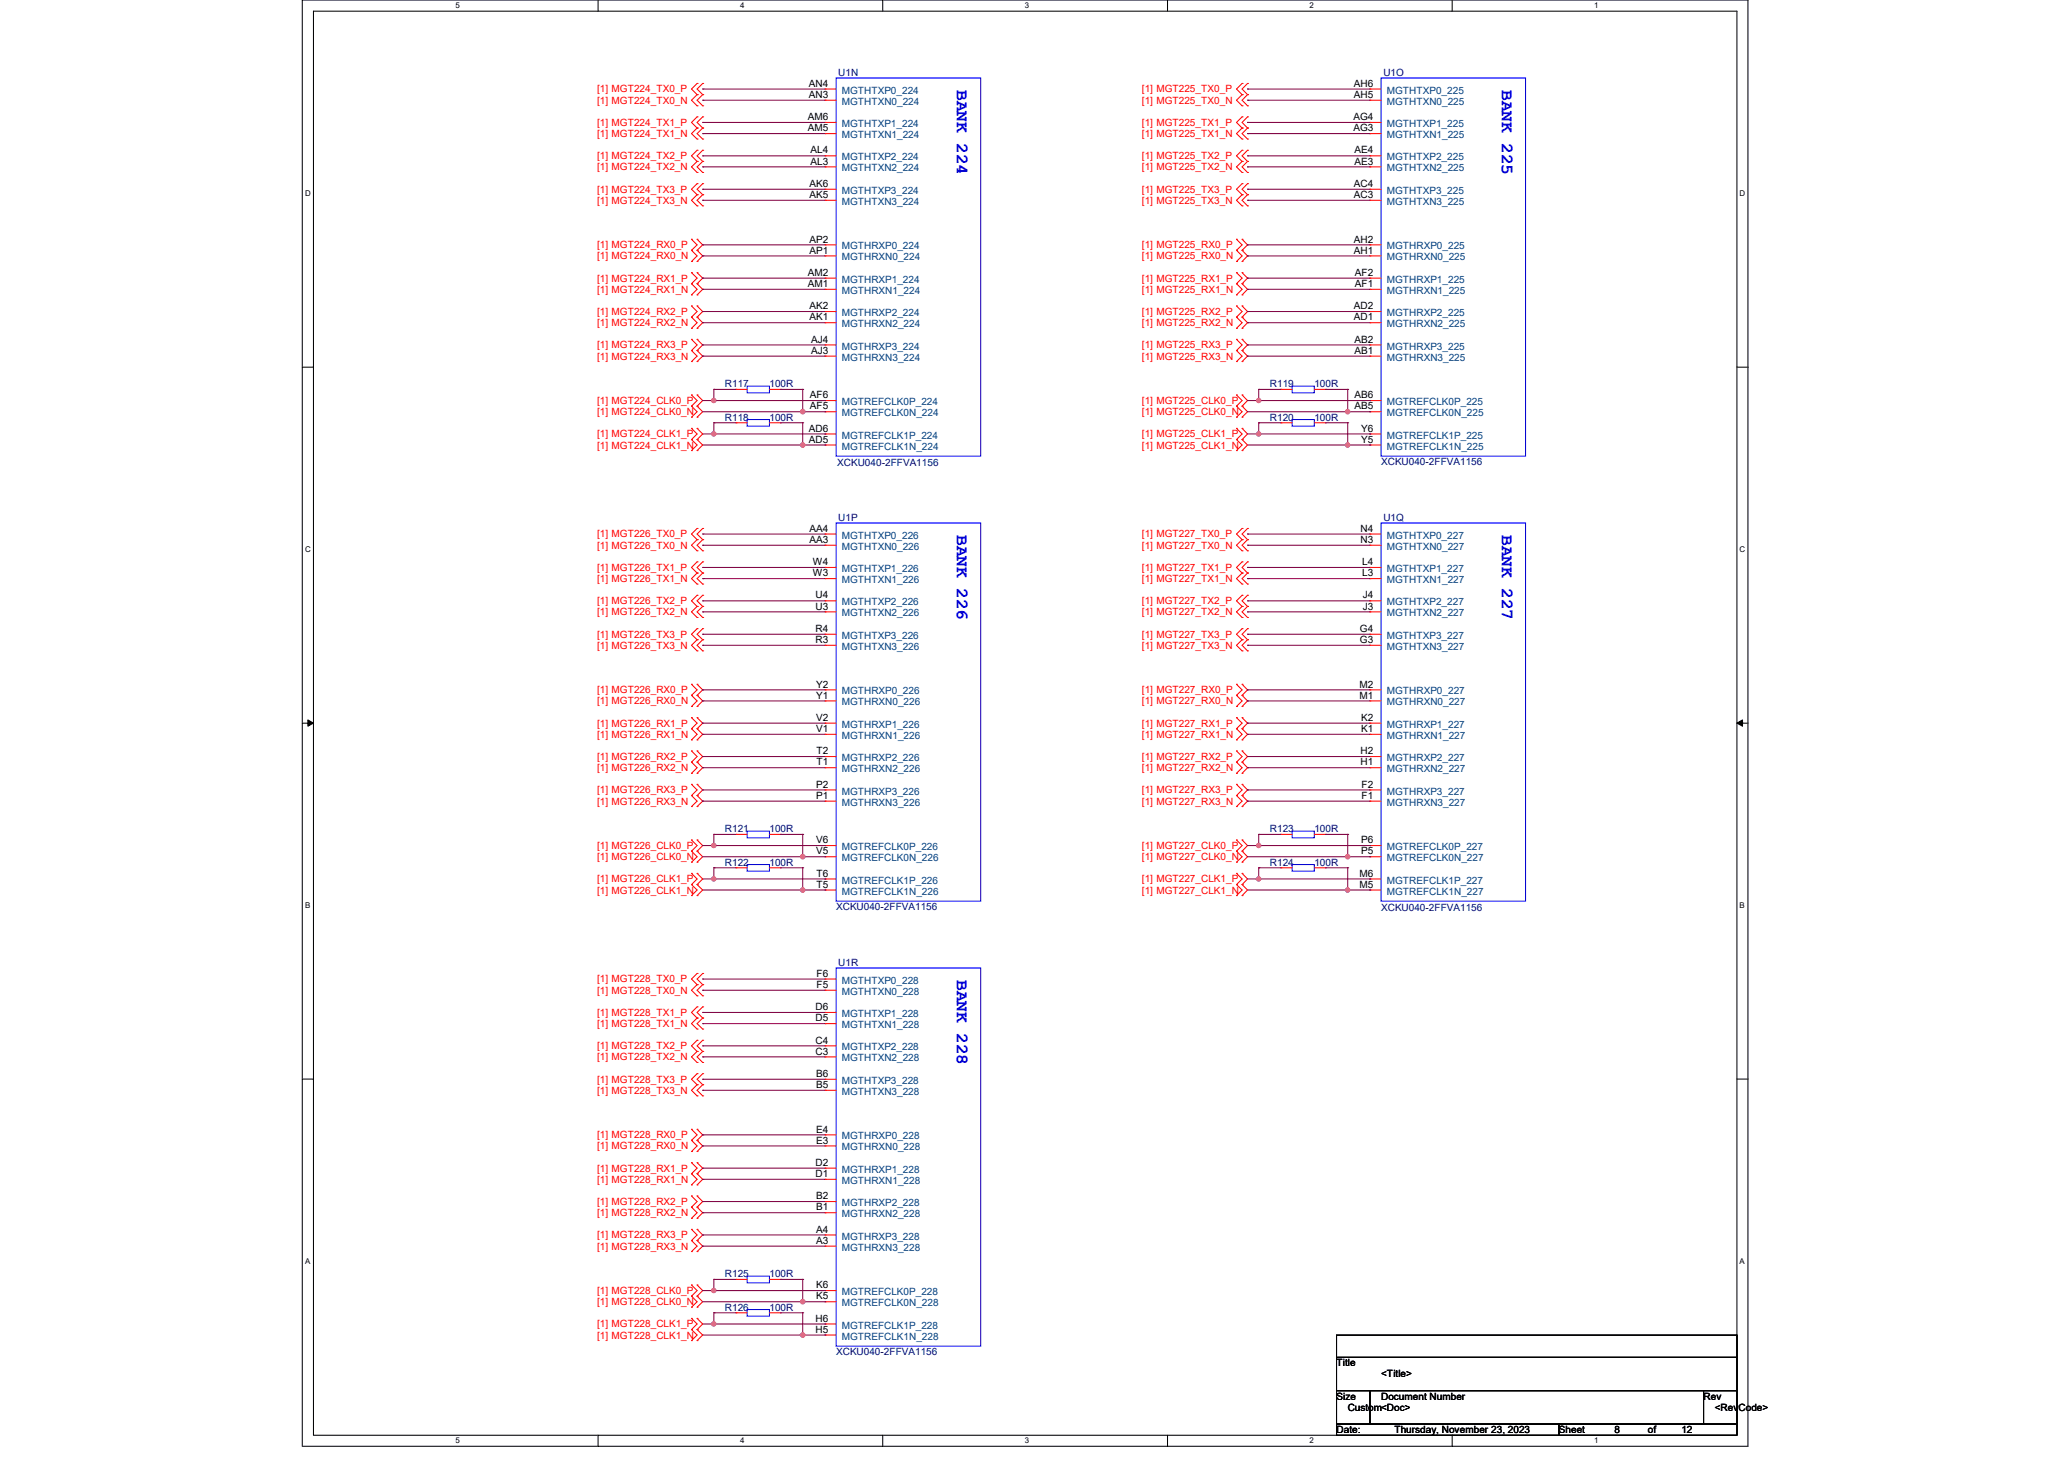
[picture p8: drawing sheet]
<svg xmlns="http://www.w3.org/2000/svg" width="297mm" height="210mm" viewBox="0 0 297 210" stroke-linecap="round" stroke-linejoin="round" font-family="sans-serif">
<path d="M43.5 0h208v208h-208zM45.1 1.6h204.8v204.8h-204.8z" fill="none" stroke="#000" stroke-width=".15"/>
<g fill="#fff">
<path d="M65.6 .2h.6v1.2h-.6z"/>
<path d="M65.6 206.6h.6v1.3h-.6z"/>
</g>
<path d="M86.1 0v1.6M86.1 206.4v1.6" fill="none" stroke="#000" stroke-width=".15"/>
<g fill="#fff">
<path d="M106.5 .2h.6v1.2h-.6z"/>
<path d="M106.5 206.6h.6v1.3h-.6z"/>
</g>
<path d="M127 0v1.6M127 206.4v1.6" fill="none" stroke="#000" stroke-width=".15"/>
<g fill="#fff">
<path d="M147.5 .2h.6v1.2h-.6z"/>
<path d="M147.5 206.6h.6v1.3h-.6z"/>
</g>
<path d="M168 0v1.6M168 206.4v1.6" fill="none" stroke="#000" stroke-width=".15"/>
<g fill="#fff">
<path d="M188.5 .2h.6v1.2h-.6z"/>
<path d="M188.5 206.6h.6v1.3h-.6z"/>
</g>
<path d="M209 0v1.6M209 206.4v1.6" fill="none" stroke="#000" stroke-width=".15"/>
<g fill="#fff">
<path d="M229.4 .2h.6v1.2h-.6z"/>
<path d="M229.4 206.6h.6v1.3h-.6z"/>
<path d="M43.9 27.2h.8v1.3h-.8z"/>
<path d="M250.3 27.2h.8v1.3h-.8z"/>
<path d="M43.9 78.4h.8v1.3h-.8z"/>
<path d="M250.3 78.4h.8v1.3h-.8z"/>
</g>
<path d="M43.5 52.8h1.6M249.9 52.8h1.6" fill="none" stroke="#000" stroke-width=".15"/>
<g fill="#fff">
<path d="M43.9 129.6h.7v1.3h-.7z"/>
<path d="M250.3 129.6h.8v1.3h-.8z"/>
</g>
<path d="M43.5 104h1.6M249.9 104h1.6" fill="none" stroke="#000" stroke-width=".15"/>
<path d="M44.3 103.5l.8 .5-.8 .5zM249.9 104l.8-.5v1z" fill="#000" stroke="#000" stroke-width=".14"/>
<g fill="#fff">
<path d="M43.9 180.8h.7v1.3h-.7z"/>
<path d="M250.3 180.8h.8v1.3h-.8z"/>
</g>
<path d="M43.5 155.2h1.6M249.9 155.2h1.6M192.3 192h57.6v3.2h-57.6zM192.3 195.2h57.6v4.8h-57.6zM192.3 200h4.8v4.8h-4.8zM192.3 204.8h32v1.6h-32zM197.1 200h48v4.8h-48zM224.3 204.8h25.6v1.6h-25.6zM245.1 200h4.8v4.8h-4.8z" fill="none" stroke="#000" stroke-width=".15"/>
<g fill="none" stroke="#f00" stroke-width=".15">
<path d="M100.3 12h.1M100.3 13.6h.1M100.3 15.2h.1M100.3 16.8h.1M100.3 18.4h.1M100.3 12l-.8 .8 .8 .8M100.3 13.6l-.8 .8 .8 .8M100.3 16.8l-.8 .8 .8 .8M100.3 18.4l-.8 .8 .8 .8M101.1 12h.1M101.1 13.6h.1M101.1 15.2h.1"/>
<path d="M101.1 16.8h.1M101.1 18.4h.1M101.1 12l-.8 .8 .8 .8M101.1 13.6l-.8 .8 .8 .8M101.1 16.8l-.8 .8 .8 .8M101.1 18.4l-.8 .8 .8 .8M118.7 12.8h.1M118.7 14.4h.1M118.7 17.6h.1M118.7 19.2h.1M118.7 12.8h1.6M118.7 14.4h1.6"/>
<path d="M118.7 17.6h1.6M118.7 19.2h1.6M178.7 12h.1M178.7 13.6h.1M178.7 15.2h.1M178.7 16.8h.1M178.7 18.4h.1M178.7 12l-.8 .8 .8 .8M178.7 13.6l-.8 .8 .8 .8M178.7 16.8l-.8 .8 .8 .8M178.7 18.4l-.8 .8 .8 .8M179.5 12h.1"/>
<path d="M179.5 13.6h.1M179.5 15.2h.1M179.5 16.8h.1M179.5 18.4h.1M179.5 12l-.8 .8 .8 .8M179.5 13.6l-.8 .8 .8 .8M179.5 16.8l-.8 .8 .8 .8M179.5 18.4l-.8 .8 .8 .8M197.1 12.8h.1M197.1 14.4h.1M197.1 17.6h.1M197.1 19.2h.1"/>
<path d="M197.1 12.8h1.6M197.1 14.4h1.6M197.1 17.6h1.6M197.1 19.2h1.6M99.5 36h.1M99.5 34.4h.1M99.5 37.6h.1M99.5 39.2h.1M99.5 34.4l.8 .8-.8 .8M99.5 36l.8 .8-.8 .8M99.5 39.2l.8 .8-.8 .8M100.3 20h.1"/>
<path d="M100.3 21.6h.1M100.3 23.2h.1M100.3 24.8h.1M100.3 26.4h.1M100.3 28h.1M100.3 29.6h.1M100.3 34.4h.1M100.3 36h.1M100.3 37.6h.1M100.3 39.2h.1M100.3 21.6l-.8 .8 .8 .8M100.3 23.2l-.8 .8 .8 .8"/>
<path d="M100.3 26.4l-.8 .8 .8 .8M100.3 28l-.8 .8 .8 .8M100.3 34.4l.8 .8-.8 .8M100.3 36l.8 .8-.8 .8M100.3 39.2l.8 .8-.8 .8M101.1 20h.1M101.1 21.6h.1M101.1 23.2h.1M101.1 24.8h.1M101.1 26.4h.1M101.1 28h.1M101.1 29.6h.1"/>
<path d="M101.1 21.6l-.8 .8 .8 .8M101.1 23.2l-.8 .8 .8 .8M101.1 26.4l-.8 .8 .8 .8M101.1 28l-.8 .8 .8 .8M118.7 22.4h.1M118.7 24h.1M118.7 27.2h.1M118.7 28.8h.1M118.7 35.2h.1M118.7 36.8h.1M118.7 22.4h1.6M118.7 24h1.6"/>
<path d="M118.7 27.2h1.6M118.7 28.8h1.6M118.7 35.2h1.6M118.7 36.8h1.6M177.9 36h.1M177.9 34.4h.1M177.9 37.6h.1M177.9 39.2h.1M177.9 34.4l.8 .8-.8 .8M177.9 36l.8 .8-.8 .8M177.9 39.2l.8 .8-.8 .8M178.7 20h.1"/>
<path d="M178.7 21.6h.1M178.7 23.2h.1M178.7 24.8h.1M178.7 26.4h.1M178.7 28h.1M178.7 29.6h.1M178.7 34.4h.1M178.7 36h.1M178.7 37.6h.1M178.7 39.2h.1M178.7 21.6l-.8 .8 .8 .8M178.7 23.2l-.8 .8 .8 .8"/>
<path d="M178.7 26.4l-.8 .8 .8 .8M178.7 28l-.8 .8 .8 .8M178.7 34.4l.8 .8-.8 .8M178.7 36l.8 .8-.8 .8M178.7 39.2l.8 .8-.8 .8M179.5 20h.1M179.5 21.6h.1M179.5 23.2h.1M179.5 24.8h.1M179.5 26.4h.1M179.5 28h.1M179.5 29.6h.1"/>
<path d="M179.5 21.6l-.8 .8 .8 .8M179.5 23.2l-.8 .8 .8 .8M179.5 26.4l-.8 .8 .8 .8M179.5 28l-.8 .8 .8 .8M197.1 22.4h.1M197.1 24h.1M197.1 27.2h.1M197.1 28.8h.1M197.1 35.2h.1M197.1 36.8h.1M197.1 22.4h1.6M197.1 24h1.6"/>
<path d="M197.1 27.2h1.6M197.1 28.8h1.6M197.1 35.2h1.6M197.1 36.8h1.6M99.5 40.8h.1M99.5 42.4h.1M99.5 45.6h.1M99.5 44h.1M99.5 47.2h.1M99.5 50.4h.1M99.5 48.8h.1M99.5 52h.1"/>
<path d="M99.5 58.4h.1M99.5 56.8h.1M99.5 40.8l.8 .8-.8 .8M99.5 44l.8 .8-.8 .8M99.5 45.6l.8 .8-.8 .8M99.5 48.8l.8 .8-.8 .8M99.5 50.4l.8 .8-.8 .8M99.5 56.8l.8 .8-.8 .8M99.5 58.4l.8 .8-.8 .8M100.3 40.8h.1M100.3 42.4h.1M100.3 44h.1"/>
<path d="M100.3 45.6h.1M100.3 47.2h.1M100.3 48.8h.1M100.3 50.4h.1M100.3 52h.1M100.3 56.8h.1M100.3 58.4h.1M100.3 40.8l.8 .8-.8 .8M100.3 44l.8 .8-.8 .8M100.3 45.6l.8 .8-.8 .8M100.3 48.8l.8 .8-.8 .8M100.3 50.4l.8 .8-.8 .8"/>
<path d="M100.3 56.8l.8 .8-.8 .8M100.3 58.4l.8 .8-.8 .8M105.9 56h.1M105.9 56h1.6M110.7 56h1.6M112.3 56h.1M118.7 40h.1M118.7 41.6h.1M118.7 44.8h.1M118.7 46.4h.1M118.7 49.6h.1M118.7 51.2h.1"/>
<path d="M118.7 57.6h.1M118.7 59.2h.1M118.7 40h1.6M118.7 41.6h1.6M118.7 44.8h1.6M118.7 46.4h1.6M118.7 49.6h1.6M118.7 51.2h1.6M118.7 57.6h1.6M118.7 59.2h1.6M177.9 40.8h.1M177.9 42.4h.1"/>
<path d="M177.9 45.6h.1M177.9 44h.1M177.9 47.2h.1M177.9 50.4h.1M177.9 48.8h.1M177.9 52h.1M177.9 58.4h.1M177.9 56.8h.1M177.9 40.8l.8 .8-.8 .8M177.9 44l.8 .8-.8 .8M177.9 45.6l.8 .8-.8 .8M177.9 48.8l.8 .8-.8 .8"/>
<path d="M177.9 50.4l.8 .8-.8 .8M177.9 56.8l.8 .8-.8 .8M177.9 58.4l.8 .8-.8 .8M178.7 40.8h.1M178.7 42.4h.1M178.7 44h.1M178.7 45.6h.1M178.7 47.2h.1M178.7 48.8h.1M178.7 50.4h.1M178.7 52h.1M178.7 56.8h.1"/>
<path d="M178.7 58.4h.1M178.7 40.8l.8 .8-.8 .8M178.7 44l.8 .8-.8 .8M178.7 45.6l.8 .8-.8 .8M178.7 48.8l.8 .8-.8 .8M178.7 50.4l.8 .8-.8 .8M178.7 56.8l.8 .8-.8 .8M178.7 58.4l.8 .8-.8 .8M184.3 56h.1M184.3 56h1.6M189.1 56h1.6M190.7 56h.1"/>
<path d="M197.1 40h.1M197.1 41.6h.1M197.1 44.8h.1M197.1 46.4h.1M197.1 49.6h.1M197.1 51.2h.1M197.1 57.6h.1M197.1 59.2h.1M197.1 40h1.6M197.1 41.6h1.6M197.1 44.8h1.6M197.1 46.4h1.6"/>
<path d="M197.1 49.6h1.6M197.1 51.2h1.6M197.1 57.6h1.6M197.1 59.2h1.6M99.5 60h.1M99.5 63.2h.1M99.5 61.6h.1M99.5 64.8h.1M99.5 61.6l.8 .8-.8 .8M99.5 63.2l.8 .8-.8 .8M100.3 60h.1M100.3 61.6h.1"/>
<path d="M100.3 63.2h.1M100.3 64.8h.1M100.3 76h.1M100.3 77.6h.1M100.3 79.2h.1M100.3 61.6l.8 .8-.8 .8M100.3 63.2l.8 .8-.8 .8M100.3 76l-.8 .8 .8 .8M100.3 77.6l-.8 .8 .8 .8M101.1 76h.1M101.1 77.6h.1M101.1 79.2h.1"/>
<path d="M101.1 76l-.8 .8 .8 .8M101.1 77.6l-.8 .8 .8 .8M105.9 60.8h.1M105.9 60.8h1.6M110.7 60.8h1.6M112.3 60.8h.1M118.7 76.8h.1M118.7 78.4h.1M118.7 62.4h.1M118.7 64h.1M118.7 76.8h1.6M118.7 78.4h1.6"/>
<path d="M118.7 62.4h1.6M118.7 64h1.6M177.9 60h.1M177.9 63.2h.1M177.9 61.6h.1M177.9 64.8h.1M177.9 61.6l.8 .8-.8 .8M177.9 63.2l.8 .8-.8 .8M178.7 60h.1M178.7 61.6h.1M178.7 63.2h.1M178.7 64.8h.1"/>
<path d="M178.7 76h.1M178.7 77.6h.1M178.7 79.2h.1M178.7 61.6l.8 .8-.8 .8M178.7 63.2l.8 .8-.8 .8M178.7 76l-.8 .8 .8 .8M178.7 77.6l-.8 .8 .8 .8M179.5 76h.1M179.5 77.6h.1M179.5 79.2h.1M179.5 76l-.8 .8 .8 .8M179.5 77.6l-.8 .8 .8 .8"/>
<path d="M184.3 60.8h.1M184.3 60.8h1.6M189.1 60.8h1.6M190.7 60.8h.1M197.1 62.4h.1M197.1 64h.1M197.1 76.8h.1M197.1 78.4h.1M197.1 76.8h1.6M197.1 78.4h1.6M197.1 62.4h1.6M197.1 64h1.6"/>
<path d="M99.5 98.4h.1M99.5 98.4l.8 .8-.8 .8M100.3 80.8h.1M100.3 82.4h.1M100.3 84h.1M100.3 85.6h.1M100.3 87.2h.1M100.3 88.8h.1M100.3 90.4h.1M100.3 92h.1M100.3 93.6h.1M100.3 98.4h.1"/>
<path d="M100.3 80.8l-.8 .8 .8 .8M100.3 82.4l-.8 .8 .8 .8M100.3 85.6l-.8 .8 .8 .8M100.3 87.2l-.8 .8 .8 .8M100.3 90.4l-.8 .8 .8 .8M100.3 92l-.8 .8 .8 .8M100.3 98.4l.8 .8-.8 .8M101.1 80.8h.1M101.1 82.4h.1M101.1 84h.1M101.1 85.6h.1M101.1 87.2h.1"/>
<path d="M101.1 88.8h.1M101.1 90.4h.1M101.1 92h.1M101.1 93.6h.1M101.1 80.8l-.8 .8 .8 .8M101.1 82.4l-.8 .8 .8 .8M101.1 85.6l-.8 .8 .8 .8M101.1 87.2l-.8 .8 .8 .8M101.1 90.4l-.8 .8 .8 .8M101.1 92l-.8 .8 .8 .8M118.7 81.6h.1M118.7 83.2h.1"/>
<path d="M118.7 86.4h.1M118.7 88h.1M118.7 91.2h.1M118.7 92.8h.1M118.7 99.2h.1M118.7 81.6h1.6M118.7 83.2h1.6M118.7 86.4h1.6M118.7 88h1.6M118.7 91.2h1.6M118.7 92.8h1.6M118.7 99.2h1.6"/>
<path d="M177.9 98.4h.1M177.9 98.4l.8 .8-.8 .8M178.7 80.8h.1M178.7 82.4h.1M178.7 84h.1M178.7 85.6h.1M178.7 87.2h.1M178.7 88.8h.1M178.7 90.4h.1M178.7 92h.1M178.7 93.6h.1M178.7 98.4h.1"/>
<path d="M178.7 80.8l-.8 .8 .8 .8M178.7 82.4l-.8 .8 .8 .8M178.7 85.6l-.8 .8 .8 .8M178.7 87.2l-.8 .8 .8 .8M178.7 90.4l-.8 .8 .8 .8M178.7 92l-.8 .8 .8 .8M178.7 98.4l.8 .8-.8 .8M179.5 80.8h.1M179.5 82.4h.1M179.5 84h.1M179.5 85.6h.1M179.5 87.2h.1"/>
<path d="M179.5 88.8h.1M179.5 90.4h.1M179.5 92h.1M179.5 93.6h.1M179.5 80.8l-.8 .8 .8 .8M179.5 82.4l-.8 .8 .8 .8M179.5 85.6l-.8 .8 .8 .8M179.5 87.2l-.8 .8 .8 .8M179.5 90.4l-.8 .8 .8 .8M179.5 92l-.8 .8 .8 .8M197.1 81.6h.1M197.1 83.2h.1"/>
<path d="M197.1 86.4h.1M197.1 88h.1M197.1 91.2h.1M197.1 92.8h.1M197.1 99.2h.1M197.1 81.6h1.6M197.1 83.2h1.6M197.1 86.4h1.6M197.1 88h1.6M197.1 91.2h1.6M197.1 92.8h1.6M197.1 99.2h1.6"/>
<path d="M99.5 100h.1M99.5 101.6h.1M99.5 104.8h.1M99.5 103.2h.1M99.5 106.4h.1M99.5 109.6h.1M99.5 108h.1M99.5 111.2h.1M99.5 114.4h.1M99.5 112.8h.1M99.5 116h.1M99.5 100l.8 .8-.8 .8"/>
<path d="M99.5 103.2l.8 .8-.8 .8M99.5 104.8l.8 .8-.8 .8M99.5 108l.8 .8-.8 .8M99.5 109.6l.8 .8-.8 .8M99.5 112.8l.8 .8-.8 .8M99.5 114.4l.8 .8-.8 .8M100.3 100h.1M100.3 101.6h.1M100.3 103.2h.1M100.3 104.8h.1M100.3 106.4h.1M100.3 108h.1"/>
<path d="M100.3 109.6h.1M100.3 111.2h.1M100.3 112.8h.1M100.3 114.4h.1M100.3 116h.1M100.3 104.8l.8 .8-.8 .8M100.3 112.8l.8 .8-.8 .8M100.3 100l.8 .8-.8 .8M100.3 103.2l.8 .8-.8 .8M100.3 108l.8 .8-.8 .8M100.3 109.6l.8 .8-.8 .8M100.3 114.4l.8 .8-.8 .8"/>
<path d="M118.7 100.8h.1M118.7 104h.1M118.7 105.6h.1M118.7 108.8h.1M118.7 110.4h.1M118.7 113.6h.1M118.7 115.2h.1M118.7 100.8h1.6M118.7 104h1.6M118.7 105.6h1.6M118.7 108.8h1.6M118.7 110.4h1.6"/>
<path d="M118.7 113.6h1.6M118.7 115.2h1.6M177.9 100h.1M177.9 101.6h.1M177.9 104.8h.1M177.9 103.2h.1M177.9 106.4h.1M177.9 109.6h.1M177.9 108h.1M177.9 111.2h.1M177.9 114.4h.1M177.9 112.8h.1"/>
<path d="M177.9 116h.1M177.9 100l.8 .8-.8 .8M177.9 103.2l.8 .8-.8 .8M177.9 104.8l.8 .8-.8 .8M177.9 108l.8 .8-.8 .8M177.9 109.6l.8 .8-.8 .8M177.9 112.8l.8 .8-.8 .8M177.9 114.4l.8 .8-.8 .8M178.7 100h.1M178.7 101.6h.1M178.7 103.2h.1M178.7 104.8h.1"/>
<path d="M178.7 106.4h.1M178.7 108h.1M178.7 109.6h.1M178.7 111.2h.1M178.7 112.8h.1M178.7 114.4h.1M178.7 116h.1M178.7 100l.8 .8-.8 .8M178.7 103.2l.8 .8-.8 .8M178.7 104.8l.8 .8-.8 .8M178.7 108l.8 .8-.8 .8M178.7 109.6l.8 .8-.8 .8"/>
<path d="M178.7 112.8l.8 .8-.8 .8M178.7 114.4l.8 .8-.8 .8M197.1 100.8h.1M197.1 104h.1M197.1 105.6h.1M197.1 108.8h.1M197.1 110.4h.1M197.1 113.6h.1M197.1 115.2h.1M197.1 100.8h1.6M197.1 104h1.6M197.1 105.6h1.6"/>
<path d="M197.1 108.8h1.6M197.1 110.4h1.6M197.1 113.6h1.6M197.1 115.2h1.6M99.5 122.4h.1M99.5 120.8h.1M99.5 124h.1M99.5 127.2h.1M99.5 125.6h.1M99.5 128.8h.1M99.5 120.8l.8 .8-.8 .8M99.5 122.4l.8 .8-.8 .8"/>
<path d="M99.5 125.6l.8 .8-.8 .8M99.5 127.2l.8 .8-.8 .8M100.3 120.8h.1M100.3 122.4h.1M100.3 124h.1M100.3 125.6h.1M100.3 127.2h.1M100.3 128.8h.1M100.3 120.8l.8 .8-.8 .8M100.3 122.4l.8 .8-.8 .8M100.3 125.6l.8 .8-.8 .8M100.3 127.2l.8 .8-.8 .8"/>
<path d="M105.9 120h.1M105.9 124.8h.1M105.9 120h1.6M105.9 124.8h1.6M110.7 120h1.6M110.7 124.8h1.6M112.3 120h.1M112.3 124.8h.1M118.7 126.4h.1M118.7 128h.1M118.7 121.6h.1M118.7 123.2h.1"/>
<path d="M118.7 126.4h1.6M118.7 128h1.6M118.7 121.6h1.6M118.7 123.2h1.6M177.9 122.4h.1M177.9 120.8h.1M177.9 124h.1M177.9 127.2h.1M177.9 125.6h.1M177.9 128.8h.1M177.9 120.8l.8 .8-.8 .8M177.9 122.4l.8 .8-.8 .8"/>
<path d="M177.9 125.6l.8 .8-.8 .8M177.9 127.2l.8 .8-.8 .8M178.7 120.8h.1M178.7 122.4h.1M178.7 124h.1M178.7 125.6h.1M178.7 127.2h.1M178.7 128.8h.1M178.7 120.8l.8 .8-.8 .8M178.7 122.4l.8 .8-.8 .8M178.7 125.6l.8 .8-.8 .8M178.7 127.2l.8 .8-.8 .8"/>
<path d="M184.3 124.8h.1M184.3 120h.1M184.3 120h1.6M184.3 124.8h1.6M189.1 120h1.6M189.1 124.8h1.6M190.7 124.8h.1M190.7 120h.1M197.1 121.6h.1M197.1 123.2h.1M197.1 126.4h.1M197.1 128h.1"/>
<path d="M197.1 126.4h1.6M197.1 128h1.6M197.1 121.6h1.6M197.1 123.2h1.6M100.3 140h.1M100.3 141.6h.1M100.3 143.2h.1M100.3 144.8h.1M100.3 146.4h.1M100.3 148h.1M100.3 149.6h.1M100.3 151.2h.1"/>
<path d="M100.3 152.8h.1M100.3 154.4h.1M100.3 156h.1M100.3 157.6h.1M100.3 140l-.8 .8 .8 .8M100.3 141.6l-.8 .8 .8 .8M100.3 144.8l-.8 .8 .8 .8M100.3 146.4l-.8 .8 .8 .8M100.3 149.6l-.8 .8 .8 .8M100.3 151.2l-.8 .8 .8 .8M100.3 154.4l-.8 .8 .8 .8M100.3 156l-.8 .8 .8 .8"/>
<path d="M101.1 140h.1M101.1 141.6h.1M101.1 143.2h.1M101.1 144.8h.1M101.1 146.4h.1M101.1 148h.1M101.1 149.6h.1M101.1 151.2h.1M101.1 152.8h.1M101.1 154.4h.1M101.1 156h.1M101.1 157.6h.1"/>
<path d="M101.1 140l-.8 .8 .8 .8M101.1 141.6l-.8 .8 .8 .8M101.1 144.8l-.8 .8 .8 .8M101.1 146.4l-.8 .8 .8 .8M101.1 149.6l-.8 .8 .8 .8M101.1 151.2l-.8 .8 .8 .8M101.1 154.4l-.8 .8 .8 .8M101.1 156l-.8 .8 .8 .8M118.7 140.8h.1M118.7 142.4h.1M118.7 145.6h.1M118.7 147.2h.1"/>
<path d="M118.7 152h.1M118.7 150.4h.1M118.7 155.2h.1M118.7 156.8h.1M118.7 140.8h1.6M118.7 142.4h1.6M118.7 145.6h1.6M118.7 147.2h1.6M118.7 152h1.6M118.7 150.4h1.6M118.7 155.2h1.6M118.7 156.8h1.6"/>
<path d="M99.5 164h.1M99.5 162.4h.1M99.5 165.6h.1M99.5 168.8h.1M99.5 167.2h.1M99.5 170.4h.1M99.5 173.6h.1M99.5 172h.1M99.5 175.2h.1M99.5 178.4h.1M99.5 176.8h.1M99.5 162.4l.8 .8-.8 .8"/>
<path d="M99.5 164l.8 .8-.8 .8M99.5 167.2l.8 .8-.8 .8M99.5 168.8l.8 .8-.8 .8M99.5 172l.8 .8-.8 .8M99.5 173.6l.8 .8-.8 .8M99.5 176.8l.8 .8-.8 .8M99.5 178.4l.8 .8-.8 .8M100.3 162.4h.1M100.3 164h.1M100.3 165.6h.1M100.3 167.2h.1M100.3 168.8h.1"/>
<path d="M100.3 170.4h.1M100.3 172h.1M100.3 173.6h.1M100.3 175.2h.1M100.3 176.8h.1M100.3 178.4h.1M100.3 176.8l.8 .8-.8 .8M100.3 162.4l.8 .8-.8 .8M100.3 164l.8 .8-.8 .8M100.3 167.2l.8 .8-.8 .8M100.3 168.8l.8 .8-.8 .8M100.3 172l.8 .8-.8 .8"/>
<path d="M100.3 173.6l.8 .8-.8 .8M100.3 178.4l.8 .8-.8 .8M118.7 163.2h.1M118.7 164.8h.1M118.7 168h.1M118.7 169.6h.1M118.7 172.8h.1M118.7 174.4h.1M118.7 177.6h.1M118.7 179.2h.1M118.7 163.2h1.6M118.7 164.8h1.6"/>
<path d="M118.7 168h1.6M118.7 169.6h1.6M118.7 172.8h1.6M118.7 174.4h1.6M118.7 177.6h1.6M118.7 179.2h1.6M99.5 180h.1M99.5 186.4h.1M99.5 184.8h.1M99.5 188h.1M99.5 191.2h.1M99.5 189.6h.1"/>
<path d="M99.5 192.8h.1M99.5 184.8l.8 .8-.8 .8M99.5 186.4l.8 .8-.8 .8M99.5 189.6l.8 .8-.8 .8M99.5 191.2l.8 .8-.8 .8M100.3 180h.1M100.3 184.8h.1M100.3 186.4h.1M100.3 188h.1M100.3 189.6h.1M100.3 191.2h.1M100.3 192.8h.1"/>
<path d="M100.3 184.8l.8 .8-.8 .8M100.3 186.4l.8 .8-.8 .8M100.3 189.6l.8 .8-.8 .8M100.3 191.2l.8 .8-.8 .8M105.9 188.8h.1M105.9 184h.1M105.9 188.8h1.6M105.9 184h1.6M110.7 188.8h1.6M110.7 184h1.6M112.3 188.8h.1M112.3 184h.1"/>
<path d="M118.7 185.6h.1M118.7 187.2h.1M118.7 190.4h.1M118.7 192h.1M118.7 185.6h1.6M118.7 187.2h1.6M118.7 190.4h1.6M118.7 192h1.6"/>
</g>
<g fill="none" stroke="#00f" stroke-width=".15">
<path d="M120.3 11.2h20.8v54.4h-20.8zM198.7 11.2h20.8v54.4h-20.8zM107.5 55.5h3.2v1h-3.2zM185.9 55.5h3.2v1h-3.2zM107.5 60.3h3.2v1h-3.2zM120.3 75.2h20.8v54.4h-20.8zM185.9 60.3h3.2v1h-3.2zM198.7 75.2h20.8v54.4h-20.8zM107.5 119.5h3.2v1h-3.2zM185.9 119.5h3.2v1h-3.2zM107.5 124.4h3.2v.9h-3.2zM120.3 139.2h20.8v54.4h-20.8z"/>
<path d="M185.9 124.4h3.2v.9h-3.2zM107.5 188.4h3.2v.9h-3.2zM107.5 183.6h3.2v.9h-3.2z"/>
</g>
<g fill="none" stroke="#800040" stroke-width=".15">
<path d="M101.1 12.8h.1M101.1 14.4h.1M101.1 17.6h.1M101.1 19.2h.1M101.1 12.8h17.6M101.1 14.4h17.6M101.1 17.6h17.6M101.1 19.2h17.6M179.5 12.8h.1M179.5 14.4h.1M179.5 17.6h.1M179.5 19.2h.1"/>
<path d="M179.5 12.8h17.6M179.5 14.4h17.6M179.5 17.6h17.6M179.5 19.2h17.6M101.1 22.4h.1M101.1 24h.1M101.1 27.2h.1M101.1 28.8h.1M101.1 35.2h.1M101.1 36.8h.1M101.1 22.4h17.6M101.1 24h17.6"/>
<path d="M101.1 27.2h17.6M101.1 28.8h17.6M101.1 35.2h17.6M101.1 36.8h17.6M179.5 22.4h.1M179.5 24h.1M179.5 27.2h.1M179.5 28.8h.1M179.5 35.2h.1M179.5 36.8h.1M179.5 22.4h17.6M179.5 24h17.6"/>
<path d="M179.5 27.2h17.6M179.5 28.8h17.6M179.5 35.2h17.6M179.5 36.8h17.6M101.1 40h.1M101.1 41.6h.1M101.1 44.8h.1M101.1 46.4h.1M101.1 49.6h.1M101.1 51.2h.1M101.1 40h17.6M101.1 41.6h17.6"/>
<path d="M101.1 44.8h17.6M101.1 46.4h17.6M101.1 49.6h17.6M101.1 51.2h17.6M101.1 57.6h17.6M101.1 59.2h17.6M102.7 57.6h.1M102.7 56h.1M102.7 56h3.2M102.7 56v1.6M112.3 56h3.2M115.5 59.2h.1"/>
<path d="M115.5 56h.1M115.5 56v3.2M118.7 57.6h.1M118.7 59.2h.1M179.5 40h.1M179.5 41.6h.1M179.5 44.8h.1M179.5 46.4h.1M179.5 49.6h.1M179.5 51.2h.1M179.5 40h17.6M179.5 41.6h17.6"/>
<path d="M179.5 44.8h17.6M179.5 46.4h17.6M179.5 49.6h17.6M179.5 51.2h17.6M179.5 57.6h17.6M179.5 59.2h17.6M181.1 56h.1M181.1 57.6h.1M181.1 56h3.2M181.1 56v1.6M190.7 56h3.2M193.9 56h.1"/>
<path d="M193.9 59.2h.1M193.9 56v3.2M197.1 57.6h.1M197.1 59.2h.1M101.1 76.8h.1M101.1 78.4h.1M101.1 62.4h17.6M101.1 64h17.6M101.1 76.8h17.6M101.1 78.4h17.6M102.7 62.4h.1M102.7 60.8h.1"/>
<path d="M102.7 60.8v1.6M102.7 60.8h3.2M112.3 60.8h3.2M115.5 64h.1M115.5 60.8h.1M115.5 60.8v3.2M118.7 62.4h.1M118.7 64h.1M179.5 76.8h.1M179.5 78.4h.1M179.5 62.4h17.6M179.5 64h17.6"/>
<path d="M179.5 76.8h17.6M179.5 78.4h17.6M181.1 60.8h.1M181.1 62.4h.1M181.1 60.8h3.2M181.1 60.8v1.6M190.7 60.8h3.2M193.9 60.8h.1M193.9 64h.1M193.9 60.8v3.2M197.1 62.4h.1M197.1 64h.1"/>
<path d="M101.1 81.6h.1M101.1 83.2h.1M101.1 86.4h.1M101.1 88h.1M101.1 91.2h.1M101.1 92.8h.1M101.1 99.2h.1M101.1 81.6h17.6M101.1 83.2h17.6M101.1 86.4h17.6M101.1 88h17.6M101.1 91.2h17.6"/>
<path d="M101.1 92.8h17.6M101.1 99.2h17.6M179.5 81.6h.1M179.5 83.2h.1M179.5 86.4h.1M179.5 88h.1M179.5 91.2h.1M179.5 92.8h.1M179.5 99.2h.1M179.5 81.6h17.6M179.5 83.2h17.6M179.5 86.4h17.6"/>
<path d="M179.5 88h17.6M179.5 91.2h17.6M179.5 92.8h17.6M179.5 99.2h17.6M101.1 100.8h.1M101.1 104h.1M101.1 105.6h.1M101.1 108.8h.1M101.1 110.4h.1M101.1 113.6h.1M101.1 115.2h.1M101.1 100.8h17.6"/>
<path d="M101.1 104h17.6M101.1 105.6h17.6M101.1 108.8h17.6M101.1 110.4h17.6M101.1 113.6h17.6M101.1 115.2h17.6M179.5 100.8h.1M179.5 104h.1M179.5 105.6h.1M179.5 108.8h.1M179.5 110.4h.1M179.5 113.6h.1"/>
<path d="M179.5 115.2h.1M179.5 100.8h17.6M179.5 104h17.6M179.5 105.6h17.6M179.5 108.8h17.6M179.5 110.4h17.6M179.5 113.6h17.6M179.5 115.2h17.6M101.1 121.6h17.6M101.1 123.2h17.6M101.1 126.4h17.6M101.1 128h17.6"/>
<path d="M102.7 120h.1M102.7 121.6h.1M102.7 124.8h.1M102.7 126.4h.1M102.7 120v1.6M102.7 124.8v1.6M102.7 120h3.2M102.7 124.8h3.2M112.3 120h3.2M112.3 124.8h3.2M115.5 120h.1M115.5 123.2h.1"/>
<path d="M115.5 124.8h.1M115.5 128h.1M115.5 120v3.2M115.5 124.8v3.2M118.7 121.6h.1M118.7 123.2h.1M118.7 126.4h.1M118.7 128h.1M179.5 121.6h17.6M179.5 123.2h17.6M179.5 126.4h17.6M179.5 128h17.6"/>
<path d="M181.1 120h.1M181.1 121.6h.1M181.1 124.8h.1M181.1 126.4h.1M181.1 120v1.6M181.1 124.8v1.6M181.1 120h3.2M181.1 124.8h3.2M190.7 120h3.2M190.7 124.8h3.2M193.9 120h.1M193.9 123.2h.1"/>
<path d="M193.9 124.8h.1M193.9 128h.1M193.9 120v3.2M193.9 124.8v3.2M197.1 121.6h.1M197.1 123.2h.1M197.1 126.4h.1M197.1 128h.1M101.1 140.8h.1M101.1 142.4h.1M101.1 145.6h.1M101.1 147.2h.1"/>
<path d="M101.1 150.4h.1M101.1 152h.1M101.1 155.2h.1M101.1 156.8h.1M101.1 140.8h17.6M101.1 142.4h17.6M101.1 145.6h17.6M101.1 147.2h17.6M101.1 150.4h17.6M101.1 152h17.6M101.1 155.2h17.6M101.1 156.8h17.6"/>
<path d="M101.1 163.2h.1M101.1 164.8h.1M101.1 168h.1M101.1 169.6h.1M101.1 172.8h.1M101.1 174.4h.1M101.1 177.6h.1M101.1 179.2h.1M101.1 163.2h17.6M101.1 164.8h17.6M101.1 168h17.6M101.1 169.6h17.6"/>
<path d="M101.1 172.8h17.6M101.1 174.4h17.6M101.1 177.6h17.6M101.1 179.2h17.6M101.1 185.6h17.6M101.1 187.2h17.6M101.1 190.4h17.6M101.1 192h17.6M102.7 184h.1M102.7 185.6h.1M102.7 188.8h.1M102.7 190.4h.1"/>
<path d="M102.7 184v1.6M102.7 188.8v1.6M102.7 184h3.2M102.7 188.8h3.2M112.3 184h3.2M112.3 188.8h3.2M115.5 184h.1M115.5 187.2h.1M115.5 188.8h.1M115.5 192h.1M115.5 184v3.2M115.5 188.8v3.2"/>
<path d="M118.7 185.6h.1M118.7 187.2h.1M118.7 190.4h.1M118.7 192h.1"/>
</g>
<g fill="#f0f" stroke="#f0f" stroke-width=".15">
<circle cx="115.5" cy="59.2" r=".32"/>
<circle cx="102.7" cy="57.6" r=".31"/>
<circle cx="102.7" cy="62.4" r=".31"/>
<circle cx="115.5" cy="64" r=".32"/>
<circle cx="181.1" cy="57.6" r=".31"/>
<circle cx="193.9" cy="59.2" r=".31"/>
<circle cx="181.1" cy="62.4" r=".31"/>
<circle cx="193.9" cy="64" r=".31"/>
<circle cx="102.7" cy="121.6" r=".31"/>
<circle cx="115.5" cy="123.2" r=".32"/>
<circle cx="102.7" cy="126.4" r=".31"/>
<circle cx="115.5" cy="128" r=".32"/>
<circle cx="181.1" cy="121.6" r=".31"/>
<circle cx="193.9" cy="123.2" r=".31"/>
<circle cx="181.1" cy="126.4" r=".31"/>
<circle cx="193.9" cy="128" r=".31"/>
<circle cx="102.7" cy="185.6" r=".31"/>
<circle cx="115.5" cy="187.2" r=".32"/>
<circle cx="102.7" cy="190.4" r=".31"/>
<circle cx="115.5" cy="192" r=".32"/>
</g>
<g font-size="2.5" fill="#00f">
<text x="137.7" y="13" transform="rotate(90 137.7 13)">BANK 224</text>
<text x="216.1" y="13" transform="rotate(90 216.1 13)">BANK 225</text>
<text x="137.7" y="77" transform="rotate(90 137.7 77)">BANK 226</text>
<text x="216.1" y="77" transform="rotate(90 216.1 77)">BANK 227</text>
<text x="137.7" y="141" transform="rotate(90 137.7 141)">BANK 228</text>
</g>
<g font-size="1.4" fill="#000080">
<text x="120.6" y="10.9">U1N</text>
<text x="199.1" y="10.9">U1O</text>
<text x="104.3" y="55.7">R117</text>
<text x="110.7" y="55.7">100R</text>
<text x="182.7" y="55.7">R119</text>
<text x="189.1" y="55.7">100R</text>
<text x="104.3" y="60.5">R118</text>
<text x="110.7" y="60.5">100R</text>
<text x="182.7" y="60.5">R120</text>
<text x="189.1" y="60.5">100R</text>
<text x="120.5" y="67.1">XCKU040-2FFVA1156</text>
<text x="198.7" y="66.9">XCKU040-2FFVA1156</text>
<text x="120.6" y="74.9">U1P</text>
<text x="199.1" y="74.9">U1Q</text>
<text x="104.3" y="119.7">R121</text>
<text x="110.7" y="119.7">100R</text>
<text x="182.7" y="119.7">R123</text>
<text x="189.1" y="119.7">100R</text>
<text x="104.3" y="124.5">R122</text>
<text x="110.7" y="124.5">100R</text>
<text x="182.7" y="124.5">R124</text>
<text x="189.1" y="124.5">100R</text>
<text x="120.3" y="130.9">XCKU040-2FFVA1156</text>
<text x="198.7" y="131.1">XCKU040-2FFVA1156</text>
<text x="120.6" y="138.9">U1R</text>
<text x="104.3" y="183.7">R125</text>
<text x="110.7" y="183.7">100R</text>
<text x="104.3" y="188.5">R126</text>
<text x="110.7" y="188.5">100R</text>
<text x="120.3" y="194.9">XCKU040-2FFVA1156</text>
</g>
<g font-size="1.4" fill="#f00">
<text x="85.9" y="13.3">[1] MGT224_TX0_P</text>
<text x="85.9" y="14.9">[1] MGT224_TX0_N</text>
<text x="164.3" y="13.3">[1] MGT225_TX0_P</text>
<text x="164.3" y="14.9">[1] MGT225_TX0_N</text>
<text x="85.9" y="18.1">[1] MGT224_TX1_P</text>
<text x="85.9" y="19.7">[1] MGT224_TX1_N</text>
<text x="85.9" y="22.9">[1] MGT224_TX2_P</text>
<text x="164.3" y="18.1">[1] MGT225_TX1_P</text>
<text x="164.3" y="19.7">[1] MGT225_TX1_N</text>
<text x="164.3" y="22.9">[1] MGT225_TX2_P</text>
<text x="85.9" y="24.5">[1] MGT224_TX2_N</text>
<text x="85.9" y="27.7">[1] MGT224_TX3_P</text>
<text x="85.9" y="29.3">[1] MGT224_TX3_N</text>
<text x="164.3" y="24.5">[1] MGT225_TX2_N</text>
<text x="164.3" y="27.7">[1] MGT225_TX3_P</text>
<text x="164.3" y="29.3">[1] MGT225_TX3_N</text>
<text x="85.9" y="35.7">[1] MGT224_RX0_P</text>
<text x="164.3" y="35.7">[1] MGT225_RX0_P</text>
<text x="85.9" y="37.3">[1] MGT224_RX0_N</text>
<text x="85.9" y="40.5">[1] MGT224_RX1_P</text>
<text x="164.3" y="37.3">[1] MGT225_RX0_N</text>
<text x="164.3" y="40.5">[1] MGT225_RX1_P</text>
<text x="85.9" y="42.1">[1] MGT224_RX1_N</text>
<text x="85.9" y="45.3">[1] MGT224_RX2_P</text>
<text x="85.9" y="46.9">[1] MGT224_RX2_N</text>
<text x="164.3" y="42.1">[1] MGT225_RX1_N</text>
<text x="164.3" y="45.3">[1] MGT225_RX2_P</text>
<text x="164.3" y="46.9">[1] MGT225_RX2_N</text>
<text x="85.9" y="50.1">[1] MGT224_RX3_P</text>
<text x="85.9" y="51.7">[1] MGT224_RX3_N</text>
<text x="164.3" y="50.1">[1] MGT225_RX3_P</text>
<text x="164.3" y="51.7">[1] MGT225_RX3_N</text>
<text x="85.9" y="58.1">[1] MGT224_CLK0_P</text>
<text x="85.9" y="59.7">[1] MGT224_CLK0_N</text>
<text x="164.3" y="58.1">[1] MGT225_CLK0_P</text>
<text x="164.3" y="59.7">[1] MGT225_CLK0_N</text>
<text x="85.9" y="62.9">[1] MGT224_CLK1_P</text>
<text x="85.9" y="64.5">[1] MGT224_CLK1_N</text>
<text x="164.3" y="62.9">[1] MGT225_CLK1_P</text>
<text x="164.3" y="64.5">[1] MGT225_CLK1_N</text>
<text x="85.9" y="77.3">[1] MGT226_TX0_P</text>
<text x="164.3" y="77.3">[1] MGT227_TX0_P</text>
<text x="85.9" y="78.9">[1] MGT226_TX0_N</text>
<text x="85.9" y="82.1">[1] MGT226_TX1_P</text>
<text x="85.9" y="83.7">[1] MGT226_TX1_N</text>
<text x="164.3" y="78.9">[1] MGT227_TX0_N</text>
<text x="164.3" y="82.1">[1] MGT227_TX1_P</text>
<text x="164.3" y="83.7">[1] MGT227_TX1_N</text>
<text x="85.9" y="86.9">[1] MGT226_TX2_P</text>
<text x="85.9" y="88.5">[1] MGT226_TX2_N</text>
<text x="164.3" y="86.9">[1] MGT227_TX2_P</text>
<text x="164.3" y="88.5">[1] MGT227_TX2_N</text>
<text x="85.9" y="91.7">[1] MGT226_TX3_P</text>
<text x="85.9" y="93.3">[1] MGT226_TX3_N</text>
<text x="164.3" y="91.7">[1] MGT227_TX3_P</text>
<text x="164.3" y="93.3">[1] MGT227_TX3_N</text>
<text x="85.9" y="99.7">[1] MGT226_RX0_P</text>
<text x="85.9" y="101.3">[1] MGT226_RX0_N</text>
<text x="164.3" y="99.7">[1] MGT227_RX0_P</text>
<text x="164.3" y="101.3">[1] MGT227_RX0_N</text>
<text x="85.9" y="104.5">[1] MGT226_RX1_P</text>
<text x="85.9" y="106.1">[1] MGT226_RX1_N</text>
<text x="164.3" y="104.5">[1] MGT227_RX1_P</text>
<text x="164.3" y="106.1">[1] MGT227_RX1_N</text>
<text x="85.9" y="109.3">[1] MGT226_RX2_P</text>
<text x="85.9" y="110.9">[1] MGT226_RX2_N</text>
<text x="164.3" y="109.3">[1] MGT227_RX2_P</text>
<text x="164.3" y="110.9">[1] MGT227_RX2_N</text>
<text x="85.9" y="114.1">[1] MGT226_RX3_P</text>
<text x="85.9" y="115.7">[1] MGT226_RX3_N</text>
<text x="164.3" y="114.1">[1] MGT227_RX3_P</text>
<text x="164.3" y="115.7">[1] MGT227_RX3_N</text>
<text x="85.9" y="122.1">[1] MGT226_CLK0_P</text>
<text x="85.9" y="123.7">[1] MGT226_CLK0_N</text>
<text x="164.3" y="122.1">[1] MGT227_CLK0_P</text>
<text x="164.3" y="123.7">[1] MGT227_CLK0_N</text>
<text x="85.9" y="126.9">[1] MGT226_CLK1_P</text>
<text x="85.9" y="128.5">[1] MGT226_CLK1_N</text>
<text x="164.3" y="126.9">[1] MGT227_CLK1_P</text>
<text x="164.3" y="128.5">[1] MGT227_CLK1_N</text>
<text x="85.9" y="141.3">[1] MGT228_TX0_P</text>
<text x="85.9" y="142.9">[1] MGT228_TX0_N</text>
<text x="85.9" y="146.1">[1] MGT228_TX1_P</text>
<text x="85.9" y="147.7">[1] MGT228_TX1_N</text>
<text x="85.9" y="150.9">[1] MGT228_TX2_P</text>
<text x="85.9" y="152.5">[1] MGT228_TX2_N</text>
<text x="85.9" y="155.7">[1] MGT228_TX3_P</text>
<text x="85.9" y="157.3">[1] MGT228_TX3_N</text>
<text x="85.9" y="163.7">[1] MGT228_RX0_P</text>
<text x="85.9" y="165.3">[1] MGT228_RX0_N</text>
<text x="85.9" y="168.5">[1] MGT228_RX1_P</text>
<text x="85.9" y="170.1">[1] MGT228_RX1_N</text>
<text x="85.9" y="173.3">[1] MGT228_RX2_P</text>
<text x="85.9" y="174.9">[1] MGT228_RX2_N</text>
<text x="85.9" y="178.1">[1] MGT228_RX3_P</text>
<text x="85.9" y="179.7">[1] MGT228_RX3_N</text>
<text x="85.9" y="186.1">[1] MGT228_CLK0_P</text>
<text x="85.9" y="187.7">[1] MGT228_CLK0_N</text>
<text x="85.9" y="190.9">[1] MGT228_CLK1_P</text>
<text x="85.9" y="192.5">[1] MGT228_CLK1_N</text>
</g>
<g font-size="1.4">
<text x="116.2" y="17.3">AM6</text>
<text x="116.4" y="12.5">AN4</text>
<text x="116.4" y="14.1">AN3</text>
<text x="194.7" y="17.3">AG4</text>
<text x="194.8" y="12.5">AH6</text>
<text x="194.8" y="14.1">AH5</text>
<text x="116.2" y="18.9">AM5</text>
<text x="116.6" y="22.1">AL4</text>
<text x="116.6" y="23.7">AL3</text>
<text x="194.7" y="18.9">AG3</text>
<text x="194.9" y="22.1">AE4</text>
<text x="194.9" y="23.7">AE3</text>
<text x="116.5" y="26.9">AK6</text>
<text x="116.5" y="28.5">AK5</text>
<text x="194.8" y="26.9">AC4</text>
<text x="194.8" y="28.5">AC3</text>
<text x="116.5" y="34.9">AP2</text>
<text x="194.8" y="34.9">AH2</text>
<text x="116.2" y="39.7">AM2</text>
<text x="116.2" y="41.3">AM1</text>
<text x="116.5" y="36.5">AP1</text>
<text x="194.8" y="36.5">AH1</text>
<text x="195" y="39.7">AF2</text>
<text x="195" y="41.3">AF1</text>
<text x="116.5" y="44.5">AK2</text>
<text x="116.5" y="46.1">AK1</text>
<text x="194.8" y="44.5">AD2</text>
<text x="194.8" y="46.1">AD1</text>
<text x="116.7" y="49.3">AJ4</text>
<text x="116.7" y="50.9">AJ3</text>
<text x="194.9" y="49.3">AB2</text>
<text x="194.9" y="50.9">AB1</text>
<text x="116.5" y="57.3">AF6</text>
<text x="116.5" y="58.9">AF5</text>
<text x="194.9" y="57.3">AB6</text>
<text x="194.9" y="58.9">AB5</text>
<text x="116.4" y="62.1">AD6</text>
<text x="116.4" y="63.7">AD5</text>
<text x="195.9" y="62.1">Y6</text>
<text x="195.9" y="63.7">Y5</text>
<text x="116.5" y="76.5">AA4</text>
<text x="195.8" y="76.5">N4</text>
<text x="116.5" y="78.1">AA3</text>
<text x="116.9" y="81.3">W4</text>
<text x="116.9" y="82.9">W3</text>
<text x="195.8" y="78.1">N3</text>
<text x="196" y="81.3">L4</text>
<text x="196" y="82.9">L3</text>
<text x="117.4" y="86.1">U4</text>
<text x="117.4" y="87.7">U3</text>
<text x="196.1" y="86.1">J4</text>
<text x="196.1" y="87.7">J3</text>
<text x="117.4" y="90.9">R4</text>
<text x="117.4" y="92.5">R3</text>
<text x="195.7" y="90.9">G4</text>
<text x="195.7" y="92.5">G3</text>
<text x="117.4" y="98.9">Y2</text>
<text x="117.4" y="100.5">Y1</text>
<text x="195.6" y="98.9">M2</text>
<text x="195.6" y="100.5">M1</text>
<text x="117.4" y="103.7">V2</text>
<text x="117.4" y="105.3">V1</text>
<text x="195.9" y="103.7">K2</text>
<text x="195.9" y="105.3">K1</text>
<text x="117.4" y="113.3">P2</text>
<text x="117.5" y="108.5">T2</text>
<text x="117.5" y="110.1">T1</text>
<text x="195.8" y="108.5">H2</text>
<text x="195.8" y="110.1">H1</text>
<text x="195.9" y="113.3">F2</text>
<text x="117.4" y="114.9">P1</text>
<text x="195.9" y="114.9">F1</text>
<text x="117.4" y="121.3">V6</text>
<text x="117.4" y="122.9">V5</text>
<text x="195.9" y="121.3">P6</text>
<text x="195.9" y="122.9">P5</text>
<text x="117.5" y="126.1">T6</text>
<text x="117.5" y="127.7">T5</text>
<text x="195.6" y="126.1">M6</text>
<text x="195.6" y="127.7">M5</text>
<text x="117.5" y="140.5">F6</text>
<text x="117.5" y="142.1">F5</text>
<text x="117.4" y="145.3">D6</text>
<text x="117.4" y="146.9">D5</text>
<text x="117.4" y="151.7">C3</text>
<text x="117.4" y="150.1">C4</text>
<text x="117.4" y="154.9">B6</text>
<text x="117.4" y="156.5">B5</text>
<text x="117.4" y="167.7">D2</text>
<text x="117.4" y="162.9">E4</text>
<text x="117.4" y="164.5">E3</text>
<text x="117.4" y="169.3">D1</text>
<text x="117.4" y="172.5">B2</text>
<text x="117.4" y="174.1">B1</text>
<text x="117.4" y="177.3">A4</text>
<text x="117.4" y="178.9">A3</text>
<text x="117.4" y="185.3">K6</text>
<text x="117.4" y="190.1">H6</text>
<text x="117.4" y="191.7">H5</text>
<text x="117.4" y="186.9">K5</text>
<text x="192.3" y="196.5">Title</text>
<text x="192.3" y="201.3">Size</text>
<text x="193.9" y="202.9">Custom&lt;Doc&gt;</text>
<text x="198.7" y="201.3">Document Number</text>
<text x="198.7" y="198.1">&lt;Title&gt;</text>
<text x="245.1" y="201.3">Rev</text>
<text x="246.7" y="202.9">&lt;RevCode&gt;</text>
<text x="192.3" y="206.1">Date:</text>
<text x="200.6" y="206.1">Thursday, November 23, 2023</text>
<text x="224.3" y="206.1">Sheet</text>
<text x="232.3" y="206.1">8</text>
<text x="237.1" y="206.1">of</text>
<text x="241.9" y="206.1">12</text>
</g>
<g font-size="1.4" fill="#004080">
<text x="121.1" y="13.5">MGTHTXP0_224</text>
<text x="121.1" y="15.1">MGTHTXN0_224</text>
<text x="199.5" y="13.5">MGTHTXP0_225</text>
<text x="199.5" y="15.1">MGTHTXN0_225</text>
<text x="121.1" y="18.3">MGTHTXP1_224</text>
<text x="121.1" y="19.9">MGTHTXN1_224</text>
<text x="121.1" y="23.1">MGTHTXP2_224</text>
<text x="199.5" y="18.3">MGTHTXP1_225</text>
<text x="199.5" y="19.9">MGTHTXN1_225</text>
<text x="199.5" y="23.1">MGTHTXP2_225</text>
<text x="121.1" y="24.7">MGTHTXN2_224</text>
<text x="121.1" y="27.9">MGTHTXP3_224</text>
<text x="121.1" y="29.5">MGTHTXN3_224</text>
<text x="199.5" y="24.7">MGTHTXN2_225</text>
<text x="199.5" y="27.9">MGTHTXP3_225</text>
<text x="199.5" y="29.5">MGTHTXN3_225</text>
<text x="121.1" y="35.9">MGTHRXP0_224</text>
<text x="199.5" y="35.9">MGTHRXP0_225</text>
<text x="121.1" y="37.5">MGTHRXN0_224</text>
<text x="121.1" y="40.7">MGTHRXP1_224</text>
<text x="199.5" y="37.5">MGTHRXN0_225</text>
<text x="199.5" y="40.7">MGTHRXP1_225</text>
<text x="121.1" y="42.3">MGTHRXN1_224</text>
<text x="121.1" y="45.5">MGTHRXP2_224</text>
<text x="121.1" y="47.1">MGTHRXN2_224</text>
<text x="199.5" y="42.3">MGTHRXN1_225</text>
<text x="199.5" y="45.5">MGTHRXP2_225</text>
<text x="199.5" y="47.1">MGTHRXN2_225</text>
<text x="121.1" y="50.3">MGTHRXP3_224</text>
<text x="121.1" y="51.9">MGTHRXN3_224</text>
<text x="199.5" y="50.3">MGTHRXP3_225</text>
<text x="199.5" y="51.9">MGTHRXN3_225</text>
<text x="121.1" y="58.3">MGTREFCLK0P_224</text>
<text x="121.1" y="59.9">MGTREFCLK0N_224</text>
<text x="199.5" y="58.3">MGTREFCLK0P_225</text>
<text x="199.5" y="59.9">MGTREFCLK0N_225</text>
<text x="121.1" y="63.1">MGTREFCLK1P_224</text>
<text x="121.1" y="64.7">MGTREFCLK1N_224</text>
<text x="199.5" y="63.1">MGTREFCLK1P_225</text>
<text x="199.5" y="64.7">MGTREFCLK1N_225</text>
<text x="121.1" y="77.5">MGTHTXP0_226</text>
<text x="199.5" y="77.5">MGTHTXP0_227</text>
<text x="121.1" y="79.1">MGTHTXN0_226</text>
<text x="121.1" y="82.3">MGTHTXP1_226</text>
<text x="121.1" y="83.9">MGTHTXN1_226</text>
<text x="199.5" y="79.1">MGTHTXN0_227</text>
<text x="199.5" y="82.3">MGTHTXP1_227</text>
<text x="199.5" y="83.9">MGTHTXN1_227</text>
<text x="121.1" y="87.1">MGTHTXP2_226</text>
<text x="121.1" y="88.7">MGTHTXN2_226</text>
<text x="199.5" y="87.1">MGTHTXP2_227</text>
<text x="199.5" y="88.7">MGTHTXN2_227</text>
<text x="121.1" y="91.9">MGTHTXP3_226</text>
<text x="121.1" y="93.5">MGTHTXN3_226</text>
<text x="199.5" y="91.9">MGTHTXP3_227</text>
<text x="199.5" y="93.5">MGTHTXN3_227</text>
<text x="121.1" y="99.9">MGTHRXP0_226</text>
<text x="121.1" y="101.5">MGTHRXN0_226</text>
<text x="199.5" y="99.9">MGTHRXP0_227</text>
<text x="199.5" y="101.5">MGTHRXN0_227</text>
<text x="121.1" y="104.7">MGTHRXP1_226</text>
<text x="121.1" y="106.3">MGTHRXN1_226</text>
<text x="199.5" y="104.7">MGTHRXP1_227</text>
<text x="199.5" y="106.3">MGTHRXN1_227</text>
<text x="121.1" y="109.5">MGTHRXP2_226</text>
<text x="121.1" y="111.1">MGTHRXN2_226</text>
<text x="199.5" y="109.5">MGTHRXP2_227</text>
<text x="199.5" y="111.1">MGTHRXN2_227</text>
<text x="121.1" y="114.3">MGTHRXP3_226</text>
<text x="121.1" y="115.9">MGTHRXN3_226</text>
<text x="199.5" y="114.3">MGTHRXP3_227</text>
<text x="199.5" y="115.9">MGTHRXN3_227</text>
<text x="121.1" y="122.3">MGTREFCLK0P_226</text>
<text x="121.1" y="123.9">MGTREFCLK0N_226</text>
<text x="199.5" y="122.3">MGTREFCLK0P_227</text>
<text x="199.5" y="123.9">MGTREFCLK0N_227</text>
<text x="121.1" y="127.1">MGTREFCLK1P_226</text>
<text x="121.1" y="128.7">MGTREFCLK1N_226</text>
<text x="199.5" y="127.1">MGTREFCLK1P_227</text>
<text x="199.5" y="128.7">MGTREFCLK1N_227</text>
<text x="121.1" y="141.5">MGTHTXP0_228</text>
<text x="121.1" y="143.1">MGTHTXN0_228</text>
<text x="121.1" y="146.3">MGTHTXP1_228</text>
<text x="121.1" y="147.9">MGTHTXN1_228</text>
<text x="121.1" y="152.7">MGTHTXN2_228</text>
<text x="121.1" y="151.1">MGTHTXP2_228</text>
<text x="121.1" y="155.9">MGTHTXP3_228</text>
<text x="121.1" y="157.5">MGTHTXN3_228</text>
<text x="121.1" y="163.9">MGTHRXP0_228</text>
<text x="121.1" y="165.5">MGTHRXN0_228</text>
<text x="121.1" y="168.7">MGTHRXP1_228</text>
<text x="121.1" y="170.3">MGTHRXN1_228</text>
<text x="121.1" y="173.5">MGTHRXP2_228</text>
<text x="121.1" y="175.1">MGTHRXN2_228</text>
<text x="121.1" y="178.3">MGTHRXP3_228</text>
<text x="121.1" y="179.9">MGTHRXN3_228</text>
<text x="121.1" y="186.3">MGTREFCLK0P_228</text>
<text x="121.1" y="187.9">MGTREFCLK0N_228</text>
<text x="121.1" y="191.1">MGTREFCLK1P_228</text>
<text x="121.1" y="192.7">MGTREFCLK1N_228</text>
</g>
<g font-size="1.1">
<text x="65.6" y="1.2">5</text>
<text x="106.5" y="1.2">4</text>
<text x="147.5" y="1.2">3</text>
<text x="188.4" y="1.2">2</text>
<text x="229.4" y="1.2">1</text>
<text x="43.9" y="28.2">D</text>
<text x="250.3" y="28.2">D</text>
<text x="43.9" y="79.4">C</text>
<text x="250.3" y="79.4">C</text>
<text x="43.9" y="130.6">B</text>
<text x="250.3" y="130.6">B</text>
<text x="43.9" y="181.8">A</text>
<text x="250.3" y="181.8">A</text>
<text x="65.6" y="207.6">5</text>
<text x="106.5" y="207.6">4</text>
<text x="147.5" y="207.6">3</text>
<text x="188.4" y="207.6">2</text>
<text x="229.4" y="207.6">1</text>
</g>
</svg>
